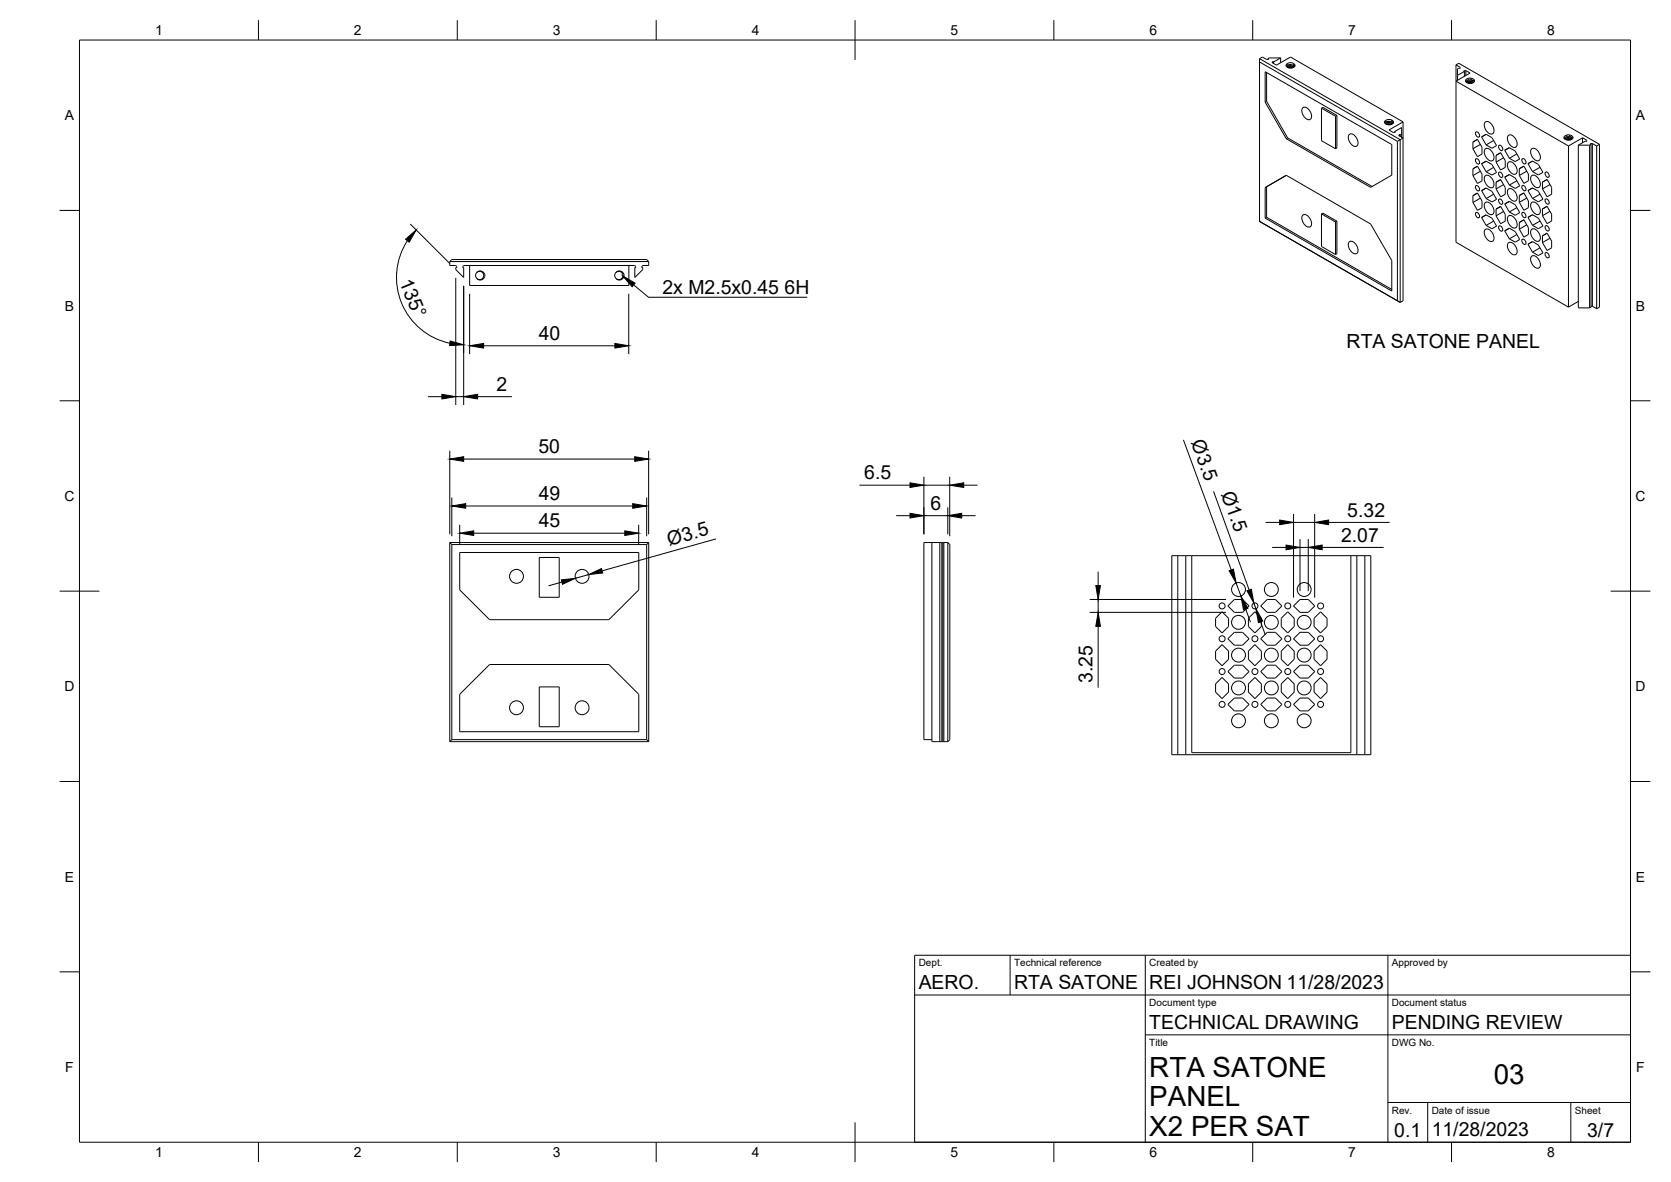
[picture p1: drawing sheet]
<svg xmlns="http://www.w3.org/2000/svg" width="420mm" height="297mm" viewBox="0 0 420 297" stroke-linecap="round" stroke-linejoin="round" font-family="sans-serif">
<!-- layer: Visible -->
<g fill="none" stroke="#000" stroke-width=".25">
<path d="M316.7 14.7l.7-.4 1.1 .7h.3M316.7 15.6l34.7 19.9M316.7 14.7v40.9M316.7 14.7l35.4 20.4M318.5 18.2v7.3M318.8 14.7v.3M318.8 14.7l.2 .1-.2 .2M320.1 15.5l-.2 .3 1.1 .6 3.5-2.1 28.3 16.3M320.1 15.5l.1 .1M320.1 15.5v.4M320.2 15.6v.4M322 14.5h-2.8l-.4 .2"/>
<path d="M322 14.5v1.3M322 14.5l-1.8 1.1M323.5 16.8l1.1-.3 .8 .4M323.6 16.9l.9-.3 .8 .3M323.6 16.4l-.2 .2M323.6 16l-.2 .4v.3l.9 .4M323.6 16.4l1.2-.1 .7 .5M323.6 16v.4M323.8 17l.7-.1 .6 .1M324.1 17h.6M324.1 16.6h.6M324.1 16.3h.6"/>
<path d="M324.9 17.1h-.6M325.2 16.3l.4 .3M325.2 16.3v-.4l.4 .5-.4 .6h-1.2M325.2 16.3l.3 .4M325.2 15.9l-.8-.1-.7 .2M366.1 16.3l1.1 .6-.2 .3-.2-.1-.3 .2v2.9M366.1 16.3v44.6l28.3 16.3M366.1 16.3l.7-.4 35.4 20.4M368.2 17.7h.4M368.2 17.7v1.5M368.2 17.7l-.2 .2h.2l-1.7 1.1M368.6 17.7l1 .7-3.5 2 28.3 16.3"/>
<path d="M368.6 17.7v1.3M369.2 19.7l-.7 .6 .4 .5M369.2 19.7v.4M369.9 19.6l-.7 .1M318.1 25.7v-7.7l31.8 18.3v7.7l-5.3 3.1-21.2-12.2M318.1 25.7l5.3 9.2M318.5 25.5l-.4 .2M318.5 25.5l5.3 9.2M323.8 34.7l-.4 .2M323.8 34.7l21.2 12.2M327.6 27.1a1.5 1.5 0 0 1 2 1.1 1.34 1.34 0 0 1-.3 1.9 2.17 2.17 0 0 1-1.7-3zM332.3 27.2v8.2l3.5 2"/>
<path d="M332.3 27.2l.3-.2 3.5 2M332.3 27.2l3.5 2M335.8 29.2v8.2M336.1 29l-.3 .2M336.1 29v8.2l-.3 .2M339.2 33.8a1.5 1.5 0 0 1 2 1.2 1.34 1.34 0 0 1-.2 1.8 2.17 2.17 0 0 1-1.8-3zM348.3 31.1l.9-.3 .9 .3M348.4 31.1l.9-.2 .8 .3M348.4 30.7l-.2 .2M348.4 30.7v-.4l-.3 .2 .1 .4 .8 .5M348.6 31.2l.6-.1 .6 .2M348.7 31.3h1"/>
<path d="M348.8 31.2h.6M348.8 30.9h.6M348.8 30.5h.6M349.7 31.3l-.7 .1M349.9 30.6l.4 .3M349.9 30.6v-.4l.4 .2 .1 .4-.7 .5M349.9 30.6l.3 .4-.7-.5-1.1 .2M350 30.2l-.8-.2-.8 .3M350.7 33.1l.1 .1-.1 .1M350.7 33.1v.2M350.7 33.1l1.7-1v2.4M351.4 35.5v40.1l.7 .4"/>
<path d="M351.9 33.8l-.2 .3 1.1 .6-.7 .4M351.9 33.8l.2 .1M351.9 33.8v.4M352.1 33.9v.4M352.1 35.1v40.9M352.1 35.1l-.7 .4M352.4 33.7l-.3 .2M352.8 30.6l-3.6 2.1 1.1 .6h.4M352.8 30.6v45l-.7 .4M368.9 20.8l.8-.1 .6 .2M369 20.9h1.1M369.2 20.1l-.6 .4"/>
<path d="M369.2 20.1l1.3 .2M369.3 20.8h.5M369.3 20.5h.5M370.4 35.7l1.1-.7 1.1 2v1.7l-1.1 .7-1.1-2zM370.5 20.7l-1-.4-.8 .4 1-.3 .8 .4-.8 .2-.8-.2M370.7 20.5l-.8-.4v-.5l.8 .5 .1 .3-.3 .4M371 40a.76 .76 0 0 1 .9 .3 .76 .76 0 0 1-.1 .9l-.7-.4zM371 33.2a.76 .76 0 0 1 .9 .4 .76 .76 0 0 1-.1 .9l-.7-.5zM372.2 36.3l-1.8 1.1M372.5 34.4l1.2-.7 1.4 .9 1.2 2-1.2 .7-1.4-.9zM373.4 37.4a1.5 1.5 0 0 1 2 1.2 1.34 1.34 0 0 1-.2 1.8 2.17 2.17 0 0 1-1.8-3zM373.4 30.7a1.5 1.5 0 0 1 2 1.1 1.34 1.34 0 0 1-.2 1.9 2.17 2.17 0 0 1-1.8-3z"/>
<path d="M375.6 35.3l-1.9 1.1M376.2 39l1.1-.6 1.2 2v1.7l-1.2 .6-1.1-2M376.2 39v1.7M376.9 36.6a.76 .76 0 0 1 .8 .3 .76 .76 0 0 1-.1 .9l-.6-.4zM377.3 38.4l-1.1 .6M378.1 39.7l-1.9 1M378.4 37.8l1.1-.7 1.5 .9 1.1 1.9-1.1 .7-1.5-.8zM379.3 34.1a1.5 1.5 0 0 1 1.9 1.1 1.34 1.34 0 0 1-.2 1.8 2.17 2.17 0 0 1-1.7-2.9zM381.4 38.7l-1.9 1.1M382.7 40a.76 .76 0 0 1 .8 .3 .76 .76 0 0 1-.1 .9l-.6-.5zM385.1 37.4a1.5 1.5 0 0 1 2 1.2 1.34 1.34 0 0 1-.3 1.8 2.17 2.17 0 0 1-1.7-3zM393.4 34.9l1-.3 .9 .4"/>
<path d="M393.5 35l1-.3 .7 .3M393.7 35.1l.8-.1 .5 .1M393.8 35.1l1.1 .1M394 34.4l-.7 .4M394 33.9l-.6 .3-.2 .4 .5 .5M394 34.4l1.3 .2M394 33.9v.5M394 35.1h.6M394 34.7h.6M394.4 36.7v40.5M394.6 33.9h-.7M395.2 35l-.7 .2-.8-.1"/>
<path d="M395.5 34.8l-.9-.5v-.4l.9 .5v.3l-.3 .3M396.9 36.5v40.9h2.8M396.9 36.5h2.8M397.9 34.6v1.3M397.9 34.6l1.1 .6v.3h-.4l-1.7 1M397.9 34.6l-3.5 2.1M399.7 36.5v40.9M400 36.1v41.1l-.3 .2M400 36.1l-.1 .1 .1 .1-.3 .2M400 36.1h.4M400.4 36.1l1.1 .6M400.4 36.1v40.9"/>
<path d="M401.5 36.7v40.9M402.2 36.3v40.9l-.7 .4M402.2 36.3l-.7 .4M316.7 55.6h.1M316.7 55.6l35.4 20.4M318.1 47.1l5.3-3 21.2 12.2 5.3 9.2v7.6l-31.8-18.3M318.1 47.1v7.7M318.1 47.1l.4-.2v7.7M318.5 54.6l-.4 .2M318.5 54.6l31.4 18.1M327.6 54.1a1.5 1.5 0 0 1 2 1.1 1.34 1.34 0 0 1-.3 1.9 2.17 2.17 0 0 1-1.7-3zM332.3 53.7v8.2l3.5 2.1"/>
<path d="M332.3 53.7l3.5 2.1M332.3 53.7l.3-.1 3.5 2M335.8 55.8v8.2M336.1 55.6v8.2l-.3 .2M336.1 55.6l-.3 .2M370.4 49.2l1.1-.7 1.1 2v1.7l-1.1 .7-1.1-2zM370.4 42.4l1.1-.6 1.1 2v1.7l-1.1 .6-1.1-2zM371 46.7a.76 .76 0 0 1 .9 .4 .76 .76 0 0 1-.1 .9l-.7-.5zM371 53.5a.76 .76 0 0 1 .9 .3 .76 .76 0 0 1-.1 .9l-.7-.4zM372.2 49.8l-1.8 1.1M372.2 43l-1.8 1.1M372.5 47.9l1.2-.6 1.4 .8 1.2 2-1.2 .6-1.4-.8z"/>
<path d="M372.5 41.2l1.2-.7 1.4 .8 1.2 2-1.2 .7-1.4-.8zM372.5 54.7l1.2-.7 1.4 .8 1.2 2-1.2 .7-1.4-.9zM373.4 57.7a1.5 1.5 0 0 1 2 1.1 1.34 1.34 0 0 1-.2 1.9 2.17 2.17 0 0 1-1.8-3zM373.4 50.9a1.5 1.5 0 0 1 2 1.2 1.34 1.34 0 0 1-.2 1.8 2.17 2.17 0 0 1-1.8-3zM373.4 44.2a1.5 1.5 0 0 1 2 1.1 1.34 1.34 0 0 1-.2 1.9 2.17 2.17 0 0 1-1.8-3zM375.6 48.8l-1.9 1.1M375.6 55.6l-1.9 1M375.6 42.1l-1.9 1.1M376.2 52.5l1.1-.6 1.2 2v1.7l-1.2 .6-1.1-2M376.2 45.8l1.1-.7 1.2 2v1.7l-1.2 .7-1.1-2M376.2 45.8v1.7M376.2 52.5v1.7"/>
<path d="M376.9 56.8a.76 .76 0 0 1 .8 .4 .76 .76 0 0 1-.1 .9l-.6-.5zM376.9 50.1a.76 .76 0 0 1 .8 .4 .76 .76 0 0 1-.1 .9l-.6-.5zM376.9 43.3a.76 .76 0 0 1 .8 .4 .76 .76 0 0 1-.1 .9l-.6-.5zM377.3 51.9l-1.1 .6M377.3 45.1l-1.1 .7M378.1 46.4l-1.9 1.1M378.1 53.2l-1.9 1M378.4 58l1.1-.7 1.5 .9 1.1 2-1.1 .7-1.5-.9zM378.4 51.3l1.1-.7 1.5 .8 1.1 2-1.1 .7-1.5-.8zM378.4 44.5l1.1-.6 1.5 .8 1.1 2-1.1 .7-1.5-.9zM379.3 54.3a1.5 1.5 0 0 1 1.9 1.2 1.34 1.34 0 0 1-.2 1.8 2.17 2.17 0 0 1-1.7-3zM379.3 47.6a1.5 1.5 0 0 1 1.9 1.1 1.34 1.34 0 0 1-.2 1.8 2.17 2.17 0 0 1-1.7-2.9z"/>
<path d="M379.3 40.8a1.5 1.5 0 0 1 1.9 1.2 1.34 1.34 0 0 1-.2 1.8 2.17 2.17 0 0 1-1.7-3zM381.4 58.9l-1.9 1.1M381.4 45.4l-1.9 1.1M381.4 52.2l-1.9 1.1M382 55.9l1.2-.7 1.1 2v1.7l-1.1 .7-1.2-2zM382 42.4l1.2-.7 1.1 2v1.7l-1.1 .7-1.2-2zM382 49.2l1.2-.7 1.1 2v1.7l-1.1 .6-1.2-2M382 49.2v1.6M382.7 53.5a.76 .76 0 0 1 .8 .3 .76 .76 0 0 1-.1 .9l-.6-.4zM382.7 46.7a.76 .76 0 0 1 .8 .4 .76 .76 0 0 1-.1 .9l-.6-.5zM383.2 48.5l-1.2 .7M383.9 56.5l-1.9 1.1"/>
<path d="M383.9 49.8l-1.9 1M383.9 43l-1.9 1.1M384.2 54.6l1.1-.6 1.5 .8 1.2 2-1.2 .7-1.5-.9zM384.2 41.1l1.1-.6 1.5 .8 1.2 2-1.2 .7-1.5-.9zM384.2 47.9l1.1-.7 1.5 .9 1.2 1.9-1.2 .7-1.5-.8zM385.1 50.9a1.5 1.5 0 0 1 2 1.2 1.34 1.34 0 0 1-.3 1.8 2.17 2.17 0 0 1-1.7-3zM385.1 57.7a1.5 1.5 0 0 1 2 1.1 1.34 1.34 0 0 1-.3 1.8 2.17 2.17 0 0 1-1.7-2.9zM385.1 44.2a1.5 1.5 0 0 1 2 1.1 1.34 1.34 0 0 1-.3 1.9 2.17 2.17 0 0 1-1.7-3zM387.2 55.5l-1.9 1.1M387.2 48.8l-1.9 1.1M387.2 42l-1.9 1.1M387.8 52.5l1.2-.7 1.1 2v1.7l-1.1 .7-1.2-2z"/>
<path d="M387.8 59.3l1.2-.7 1.1 2v1.7l-1.1 .7-1.2-2zM387.8 45.8l1.2-.7 1.1 2v1.7l-1.1 .7-1.2-2M387.8 45.8v1.7M388.6 56.8a.76 .76 0 0 1 .8 .4 .76 .76 0 0 1-.1 .9l-.7-.5zM388.6 50.1a.76 .76 0 0 1 .8 .3 .76 .76 0 0 1-.1 .9l-.7-.4zM388.6 43.3a.76 .76 0 0 1 .8 .4 .76 .76 0 0 1-.1 .9l-.7-.5zM389 45.1l-1.2 .7M389.7 53.1l-1.9 1.1M389.7 59.9l-1.9 1.1M389.7 46.4l-1.9 1.1M113.1 65.7v1h1.5l.3 .3v.2h-.3v.5l2 2v-2.5h-.2l.2-.5h43l.3 .3v.2h-.3v2.5l2-2v-.5h-.2l.2-.5h1.5v-1M113.1 65.7l.5-.5h49l.5 .5"/>
<path d="M113.1 65.7h50M118.1 66.7v5h40v-5M119.9 68.5l.5-.4h.6l.5 .3 .3 .5M119.9 68.5l.9-.3 .7 .5a1.03 1.03 0 0 1-.2 1.3 1.03 1.03 0 0 1-1.4 0M119.9 68.4l-.3 .8 .3 .8M121.8 69.6l-.3 .5-.5 .2h-.6l-.5-.3M121.9 68.9v.6M154.9 68.4l-.3 .8 .3 .8M154.9 68.5l.7-.4 .5 .1a1.19 1.19 0 0 1 .8 1.3M154.9 68.5l.9-.3 .7 .5a1.03 1.03 0 0 1-.2 1.3 1.03 1.03 0 0 1-1.4 0M156.8 69.6l-.3 .5-.5 .2h-.6l-.5-.3M339.2 60.8a1.5 1.5 0 0 1 2 1.1 1.34 1.34 0 0 1-.2 1.9 2.17 2.17 0 0 1-1.8-3z"/>
<path d="M379.3 61a1.5 1.5 0 0 1 1.9 1.2 1.34 1.34 0 0 1-.2 1.8 2.17 2.17 0 0 1-1.7-3zM382.7 60.2a.76 .76 0 0 1 .8 .3 .76 .76 0 0 1-.1 1l-.6-.5zM384.2 61.4l1.1-.7 1.5 .9 1.2 1.9-1.2 .7-1.5-.8zM385.1 64.4a1.5 1.5 0 0 1 2 1.2 1.34 1.34 0 0 1-.3 1.8 2.17 2.17 0 0 1-1.7-3zM387.2 62.3l-1.9 1.1M388.6 63.6a.76 .76 0 0 1 .8 .3 .76 .76 0 0 1-.1 .9l-.7-.5zM396.9 75.7l-2.5 1.5M400 77h.4M400.4 77l1.1 .6M113.1 136.3v50.1M113.1 136.3l.5 .5M113.1 136.3h50"/>
<path d="M113.6 136.8h49M113.6 136.8v49.1M115.6 138.8h45v9.4l-7.5 7.5h-30l-7.5-7.5zM162.6 136.8v49.1M163.1 136.3l-.5 .5M163.1 136.3v50.1M234.3 136.3v50.1h4M236.3 136.3v50.1M236.8 136.3v50.1M237.1 136.3v50.1M237.3 136.3v50.1M238.3 136.3h-6v49.6h2"/>
<path d="M238.3 136.3l.5 .5v49.1l-.5 .5M238.3 136.3v50.1M294.6 139.6h50.1v50.1h-50.1zM296.1 139.6v50.1M298.2 139.6v50.1M299.7 139.6v49.6h40v-49.6M341.2 139.6v50.1M343.2 139.6v50.1M135.6 140.1h5v10h-5zM305.6 155.4l1.7-1.7 1.6 1.7v2l-1.6 1.7-1.7-1.7zM308.7 152.3l1.7-1.6h2l1.7 1.6-1.7 1.6h-2zM313.9 155.4l1.6-1.7 1.7 1.7v2l-1.7 1.7-1.6-1.7z"/>
<path d="M317 152.3l1.6-1.6h2.1l1.6 1.6-1.6 1.6h-2.1zM322.2 155.4l1.6-1.7 1.6 1.7v2l-1.6 1.7-1.6-1.7zM325.2 152.3l1.7-1.6h2.1l1.6 1.6-1.6 1.6h-2.1zM330.4 155.4l1.6-1.7 1.7 1.7v2l-1.7 1.7-1.6-1.7zM115.6 174.5l7.5-7.5h30l7.5 7.5v9.4h-45zM135.6 172.6h5v10h-5zM305.6 171.9l1.7-1.6 1.6 1.6v2l-1.6 1.7-1.7-1.7zM305.6 163.6l1.7-1.6 1.6 1.6v2.1l-1.6 1.6-1.7-1.6zM308.7 168.8l1.7-1.6h2l1.7 1.6-1.7 1.6h-2zM308.7 177l1.7-1.6h2l1.7 1.6-1.7 1.7h-2zM308.7 160.5l1.7-1.6h2l1.7 1.6-1.7 1.6h-2zM313.9 171.9l1.6-1.6 1.7 1.6v2l-1.7 1.7-1.6-1.7z"/>
<path d="M313.9 163.6l1.6-1.6 1.7 1.6v2.1l-1.7 1.6-1.6-1.6zM317 177l1.6-1.6h2.1l1.6 1.6-1.6 1.7h-2.1zM317 168.8l1.6-1.6h2.1l1.6 1.6-1.6 1.6h-2.1zM317 160.5l1.6-1.6h2.1l1.6 1.6-1.6 1.6h-2.1zM322.2 171.9l1.6-1.6 1.6 1.6v2l-1.6 1.7-1.6-1.7zM322.2 163.6l1.6-1.6 1.6 1.6v2.1l-1.6 1.6-1.6-1.6zM325.2 177l1.7-1.6h2.1l1.6 1.6-1.6 1.7h-2.1zM325.2 168.8l1.7-1.6h2.1l1.6 1.6-1.6 1.6h-2.1zM325.2 160.5l1.7-1.6h2.1l1.6 1.6-1.6 1.6h-2.1zM330.4 171.9l1.6-1.6 1.7 1.6v2l-1.7 1.7-1.6-1.7zM330.4 163.6l1.6-1.6 1.7 1.6v2.1l-1.7 1.6-1.6-1.6zM113.1 186.4h50"/>
<path d="M113.6 185.9h49M113.6 185.9l-.5 .5M162.6 185.9l.5 .5"/>
<circle cx="129.9" cy="144.8" r="1.75"/>
<circle cx="146.4" cy="144.8" r="1.75"/>
<circle cx="307.3" cy="152.3" r=".75"/>
<circle cx="311.4" cy="156.4" r="1.75"/>
<circle cx="311.4" cy="148.1" r="1.75"/>
<circle cx="315.5" cy="152.3" r=".75"/>
<circle cx="319.7" cy="148.1" r="1.75"/>
<circle cx="319.7" cy="156.4" r="1.75"/>
<circle cx="323.8" cy="152.3" r=".75"/>
<circle cx="327.9" cy="156.4" r="1.75"/>
<circle cx="327.9" cy="148.1" r="1.75"/>
<circle cx="332.1" cy="152.3" r=".75"/>
<circle cx="129.9" cy="177.9" r="1.75"/>
<circle cx="146.4" cy="177.9" r="1.75"/>
<circle cx="307.3" cy="160.5" r=".75"/>
<circle cx="307.3" cy="177" r=".75"/>
<circle cx="307.3" cy="168.8" r=".75"/>
<circle cx="311.4" cy="164.6" r="1.75"/>
<circle cx="311.4" cy="172.9" r="1.75"/>
<circle cx="315.5" cy="177" r=".75"/>
<circle cx="315.5" cy="160.5" r=".75"/>
<circle cx="315.5" cy="168.8" r=".75"/>
<circle cx="319.7" cy="164.6" r="1.75"/>
<circle cx="319.7" cy="172.9" r="1.75"/>
<circle cx="323.8" cy="177" r=".75"/>
<circle cx="323.8" cy="168.8" r=".75"/>
<circle cx="323.8" cy="160.5" r=".75"/>
<circle cx="327.9" cy="172.9" r="1.75"/>
<circle cx="327.9" cy="164.6" r="1.75"/>
<circle cx="332.1" cy="160.5" r=".75"/>
<circle cx="332.1" cy="177" r=".75"/>
<circle cx="332.1" cy="168.8" r=".75"/>
<circle cx="311.4" cy="181.1" r="1.75"/>
<circle cx="319.7" cy="181.1" r="1.75"/>
<circle cx="327.9" cy="181.1" r="1.75"/>
</g>
<!-- layer: BORDER -->
<g fill="none" stroke="#000" stroke-width=".25">
<path d="M20 10.1h390v276.9h-390zM65 5.1v5M115 5.1v5M165 5.1v5M215 5.1v10M265 5.1v5M315 5.1v5M365 5.1v5M15 52.9h5M410 52.9h5M15 100.7h5M410 100.7h5"/>
<path d="M15 148.6h10M405 148.6h10M15 196.4h5M410 196.4h5M15 244.2h5M410 244.2h5M65 287v5M115 287v5M165 287v5M215 282.1v9.9M265 287v5M315 287v5"/>
<path d="M365 287v5"/>
</g>
<!-- layer: TITLEBLOCK -->
<path d="M230 240.1h180v46.9h-180zM230 250h180M254 240.1v9.9M288 240.1v46.9M349 240.1v46.9M288 260.1h122M349 277.1h61M359 277.1v9.9M395 277.1v9.9" fill="none" stroke="#000" stroke-width=".25"/>
<!-- layer: FD_Dimensions -->
<g fill="none" stroke="#000" stroke-width=".25">
<path d="M103.1 56.3l10 9.9M102.4 60.5a16.9 16.9 0 0 0 10.7 25.8M114.6 69.8v32M116.6 71.8v30M118.1 73.8v15.2M158.1 73.8v15.2M107.6 99.7h3.5M114.6 99.7h2M120.1 99.7h8.6M121.6 86.9h33M113.1 113.3v21M116.6 115.4h43"/>
<path d="M163.1 113.3v21M232.3 119.8v14.5M238.8 119.8v15M297.6 110.5l12 32.7M113.6 125v9.8M115.6 131.9v4.9M117.1 127.2h42M119.1 134h38M160.6 131.9v4.9M162.6 125v9.8M180 135.4l-28.6 8.1M216.1 121.9h12.7"/>
<path d="M225.3 129.6h3.5M232.3 121.9h6.5M232.3 129.6h6M238.3 127.5v6.8M241.8 129.6h3.5M242.3 121.9h3.5M305.1 123.5l9 24.8M318.2 131.3h3.6M319.9 137.6h3.5M325.2 129.2v21M325.2 131.3h5.4M326.9 135.5v13.1"/>
<path d="M326.9 137.6h2.1M329 135.5v13.1M330.6 129.2v21M332.4 137.6h15.5M334.1 131.3h15.3M141.3 146.3l-3.4 .9M148 144.4l-3.3 .9M274 150.7h34.3M274 153.9h34.3M276.1 143.6v3.6M276.1 150.7v3.2M276.1 157.4v15.4"/>
<path d="M310.8 146.5l1.2 3.3M313.2 153.1l1.2 3.3M315.3 151.6l.5 1.4M317 156.3l1.2 3.3"/>
</g>
<g fill="#000" stroke="#000" stroke-width=".25">
<path d="M102 60.1l2.6-2.3-1.7 3.1zM111.1 99.1l3.5 .6-3.5 .6zM113.2 85.7l3.4 .9-3.5 .3zM116.6 99.7l3.5-.6v1.2zM118.1 86.9l3.5-.6v1.2zM154.6 86.3l3.5 .6-3.5 .6zM113.1 115.4l3.5-.6v1.1zM159.6 114.8l3.5 .6-3.5 .5zM113.6 127.2l3.5-.6v1.1zM115.6 134l3.5-.6v1.2zM157.1 133.4l3.5 .6-3.5 .6zM159.1 126.6l3.5 .6-3.5 .5z"/>
<path d="M228.8 121.3l3.5 .6-3.5 .6zM228.8 129l3.5 .6-3.5 .6zM238.3 129.6l3.5-.6v1.2zM238.8 121.9l3.5-.6v1.2zM321.8 130.7l3.4 .6-3.4 .6zM323.4 137l3.5 .6-3.5 .6zM329 137.6l3.4-.6v1.2zM330.6 131.3l3.5-.6v1.2zM141.1 145.7l3.6-.4-3.3 1.5zM148 144.4l3.2-1.5 .4 1.1zM275.5 147.2h1.2l-.6 3.5zM276.1 153.9l.6 3.5h-1.2z"/>
<path d="M309.1 143.4l1-.4 .7 3.5zM312 149.8l1.8 3.1-1.1 .4zM313.5 148.5l1.1-.4 .7 3.5zM315.8 153l1.7 3.1-1.1 .4z"/>
</g>
<!-- layer: Hole Notes -->
<path d="M156.6 69.4l3.1 1.7-.8 1z" fill="#000" stroke="#000" stroke-width=".25"/>
<path d="M159.3 71.6l3.8 3.1h39.9" fill="none" stroke="#000" stroke-width=".25"/>
<g font-size="7">
<text x="289" y="270.6">RTA SATONE</text>
<text x="375.6" y="272.3">03</text>
<text x="289" y="278.1">PANEL</text>
<text x="289" y="285.5">X2 PER SAT</text>
</g>
<g font-size="4.9">
<text x="100.4" y="70.9" transform="rotate(67 100.4 70.9)">135°</text>
<text x="166.6" y="74">2x M2.5x0.45</text>
<text x="197.3" y="74">6H</text>
<text x="135.5" y="85.4">40</text>
<text x="338.6" y="87.6">RTA SATONE PANEL</text>
<text x="124.9" y="98.3">2</text>
<text x="135.4" y="113.9">50</text>
<text x="299.4" y="111.2" transform="rotate(70 299.4 111.2)">Ø3.5</text>
<text x="135.4" y="125.7">49</text>
<text x="217.3" y="120.5">6.5</text>
<text x="307" y="124.1" transform="rotate(70 307 124.1)">Ø1.5</text>
<text x="234" y="128.1">6</text>
<text x="338.8" y="129.8">5.32</text>
<text x="135.4" y="132.5">45</text>
<text x="168.3" y="137.1" transform="rotate(-16 168.3 137.1)">Ø3.5</text>
<text x="337.2" y="136.1">2.07</text>
<text x="274.7" y="171.6" transform="rotate(-90 274.7 171.6)">3.25</text>
<text x="231" y="248.5">AERO.</text>
<text x="255" y="248.5">RTA SATONE</text>
<text x="289" y="248.5">REI JOHNSON 11/28/2023</text>
<text x="289" y="258.6">TECHNICAL DRAWING</text>
<text x="350" y="258.6">PENDING REVIEW</text>
<text x="350.6" y="285.7">0.1</text>
<text x="360" y="285.5">11/28/2023</text>
<text x="399.1" y="285.7">3/7</text>
</g>
<g font-size="3.5">
<text x="39" y="8.8">1</text>
<text x="89" y="8.8">2</text>
<text x="139" y="8.8">3</text>
<text x="189" y="8.8">4</text>
<text x="239" y="8.8">5</text>
<text x="289" y="8.8">6</text>
<text x="339" y="8.8">7</text>
<text x="389" y="8.8">8</text>
<text x="16.3" y="30.2">A</text>
<text x="411.3" y="30.2">A</text>
<text x="16.3" y="78">B</text>
<text x="411.3" y="78">B</text>
<text x="16.2" y="125.9">C</text>
<text x="411.2" y="125.9">C</text>
<text x="16.2" y="173.7">D</text>
<text x="411.2" y="173.7">D</text>
<text x="16.3" y="221.6">E</text>
<text x="411.3" y="221.6">E</text>
<text x="16.4" y="269.4">F</text>
<text x="411.4" y="269.4">F</text>
<text x="39" y="290.8">1</text>
<text x="89" y="290.8">2</text>
<text x="139" y="290.8">3</text>
<text x="189" y="290.8">4</text>
<text x="239" y="290.8">5</text>
<text x="289" y="290.8">6</text>
<text x="339" y="290.8">7</text>
<text x="389" y="290.8">8</text>
</g>
<g font-size="2.5">
<text x="231" y="242.9">Dept.</text>
<text x="255" y="242.9">Technical reference</text>
<text x="289" y="242.9">Created by</text>
<text x="350" y="242.9">Approved by</text>
<text x="289" y="252.8">Document type</text>
<text x="350" y="252.8">Document status</text>
<text x="289" y="262.9">Title</text>
<text x="350" y="262.9">DWG No.</text>
<text x="350" y="279.9">Rev.</text>
<text x="360" y="279.9">Date of issue</text>
<text x="396" y="279.9">Sheet</text>
</g>
</svg>
